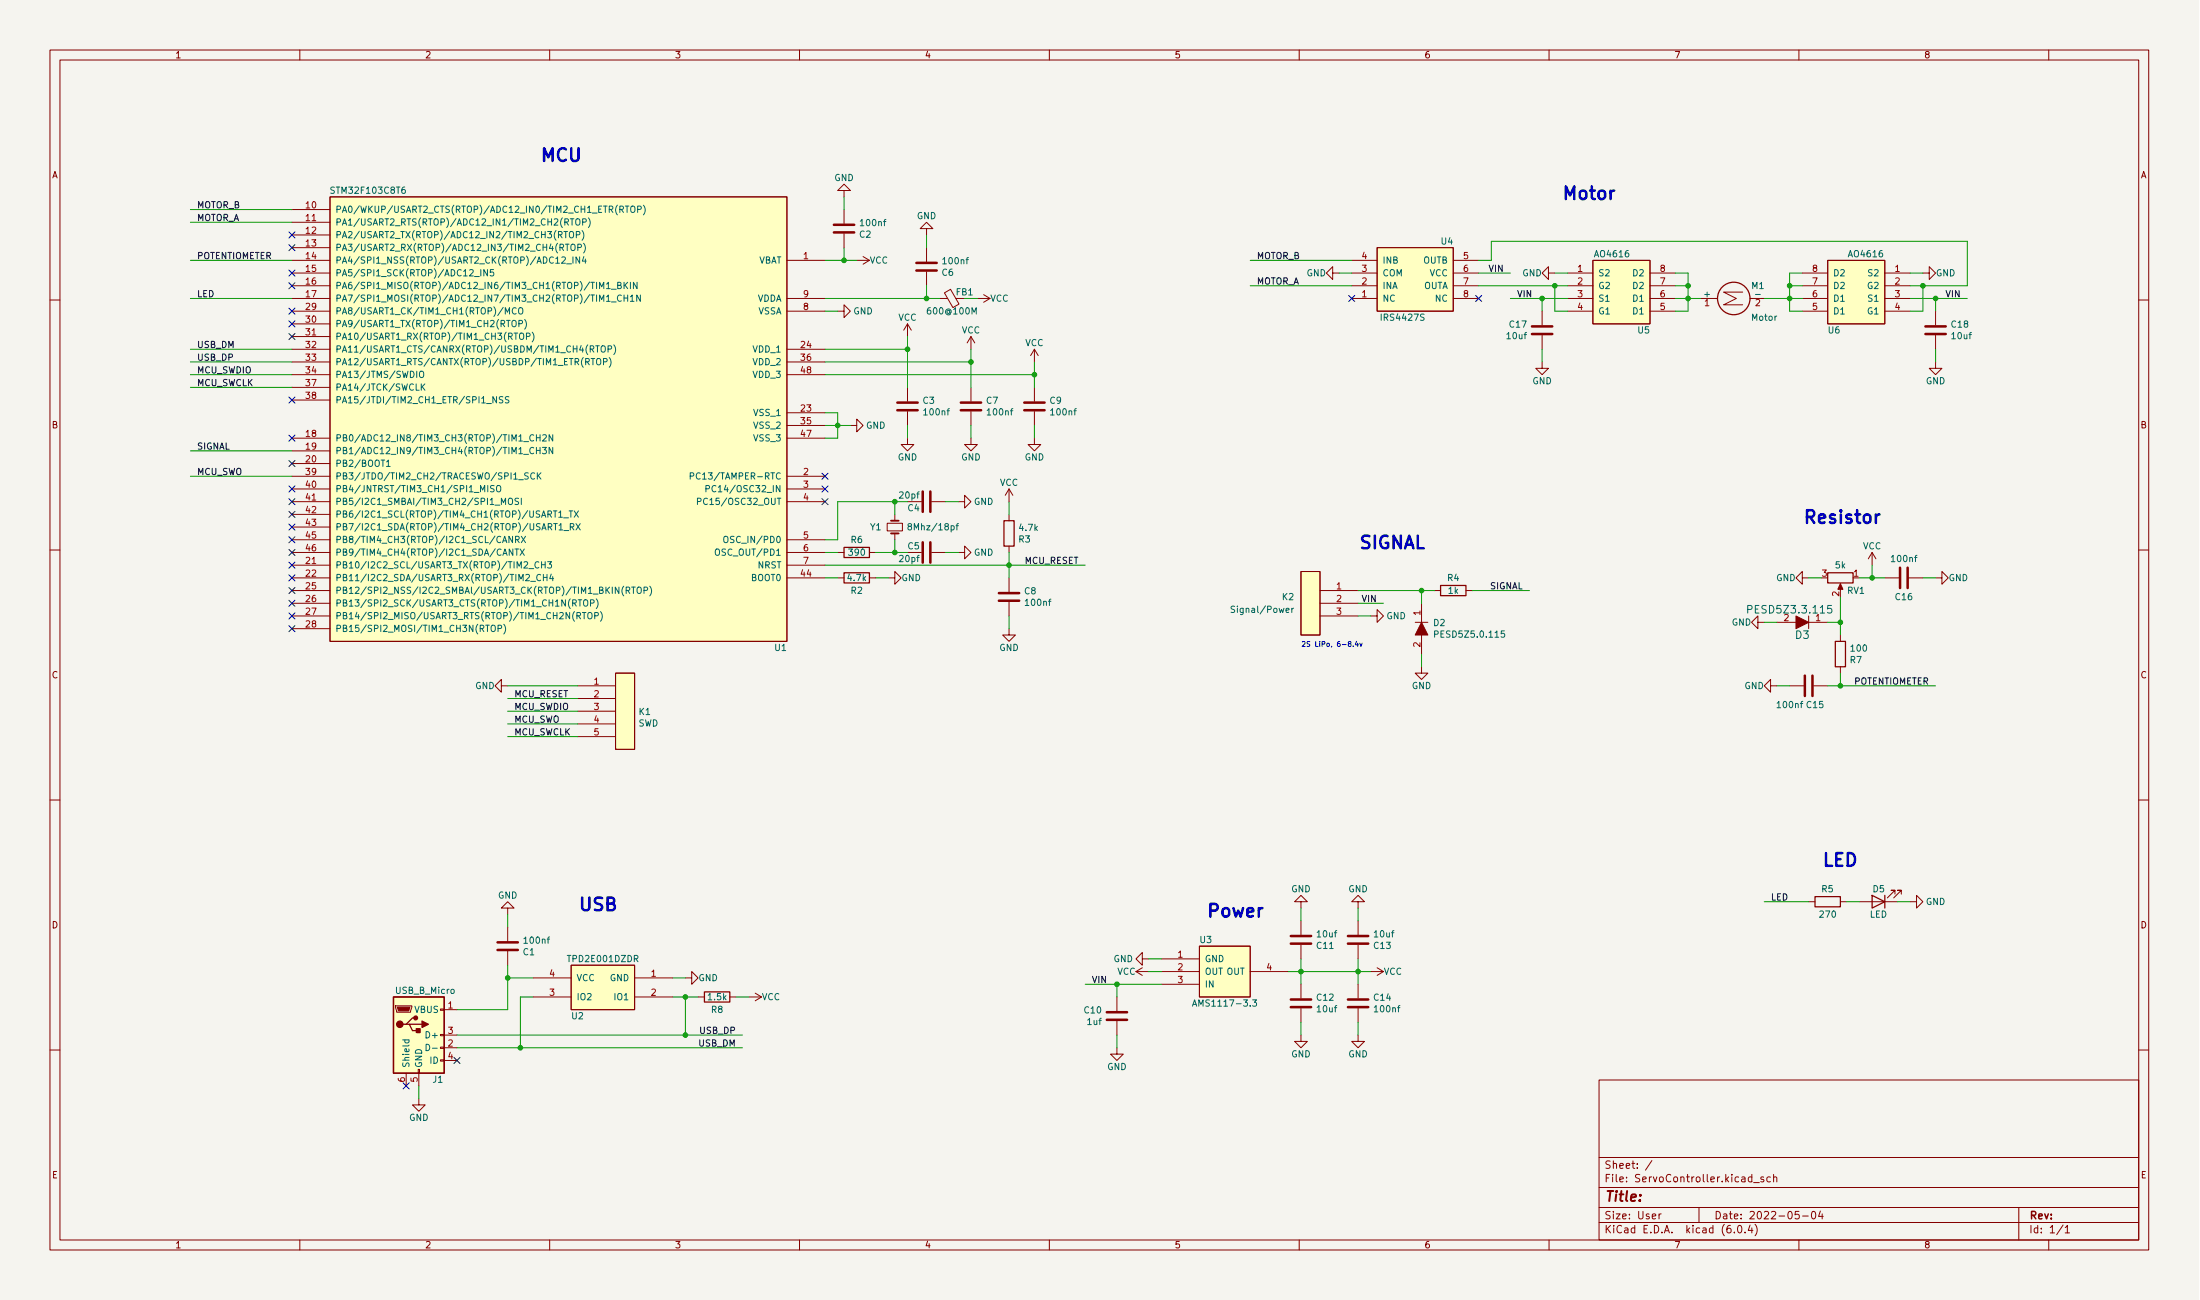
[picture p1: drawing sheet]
<svg xmlns="http://www.w3.org/2000/svg" width="440mm" height="260mm" viewBox="0 0 440 260" stroke-linecap="round" stroke-linejoin="round" font-family="sans-serif">
<path d="M0 0h440v260h-440z" fill="#f5f4ef" stroke="#f5f4ef" stroke-width=".2"/>
<g fill="none" stroke="#840000" stroke-width=".2">
<path d="M10 10h420v240h-420zM12 12h416v236h-416zM60 10v2M110 10v2M160 10v2M210 10v2M260 10v2M310 10v2M360 10v2M410 10v2M66 39.4h91.5v88.9h-91.5zM168.9 38.1h-1.3l1.3-1.3 1.3 1.3h-1.3v1.3"/>
<path d="M58.4 59.7h7.6M58.4 54.6h7.6M58.4 57.2h7.6M58.4 52.1h7.6M58.4 41.9h7.6M58.4 44.5h7.6M58.4 47h7.6M58.4 49.5h7.6M157.5 59.7h7.6M157.5 52.1h7.6M168.9 41.9v2.8M168.9 46.7v2.8"/>
<path d="M171.4 52.1h2.6M172.7 51.3l1.3 .8M174 52.1l-1.3 .7M185.4 45.7h-1.3l1.3-1.2 1.3 1.2h-1.3v1.3M185.4 49.5v2.8M185.4 54.4v2.8M188 59.7h1.6M189 58.6l1.2-.7 1.7 2.9-1.2 .7zM191.3 59.7h1.7M195.6 59.7h2.5M196.8 58.9l1.3 .8M198.1 59.7l-1.3 .8"/>
<path d="M266.7 54.6v-1.3l-1.3 1.3 1.3 1.3v-1.3h1.3M270.5 59.7h5.1M270.5 54.6h5.1M270.5 57.2h5.1M270.5 52.1h5.1M275.6 49.5h15.2v12.7h-15.2zM290.8 59.7h5.1M290.8 54.6h5.1M290.8 57.2h5.1M290.8 52.1h5.1M309.9 54.6v1.3l-1.3-1.3 1.3-1.3v1.3h1.2M313.7 59.7h5.1"/>
<path d="M313.7 54.6h5.1M313.7 57.2h5.1M318.8 52.1h11.4v12.7h-11.4zM330.2 59.7h5.1M330.2 54.6h5.1M330.2 57.2h5.1M340.4 59.7h3.3M348.7 58.4h-3.8l2.6 1.3-2.6 1.3h3.8M350.2 59.7h2.9M360.7 59.7h5.1M360.7 54.6h5.1M360.7 57.2h5.1"/>
<path d="M365.8 52.1h11.4v12.7h-11.4zM377.2 59.7h5.1M377.2 54.6h5.1M377.2 57.2h5.1M384.8 54.6h1.3v-1.3l1.2 1.3-1.2 1.3v-1.3M10 60h2M58.4 62.2h7.6M58.4 69.9h7.6M58.4 64.8h7.6M58.4 67.3h7.6M58.4 72.4h7.6M58.4 74.9h7.6"/>
<path d="M58.4 77.5h7.6M157.5 62.2h7.6M157.5 69.9h7.6M157.5 72.4h7.6M157.5 74.9h7.6M167.6 62.2h1.3v-1.2l1.3 1.2-1.3 1.3v-1.3M181.6 64.8v2.5M181.6 77.5v2.8M181.6 64.8l.8 1.2M181.6 64.8l-.8 1.2M194.3 67.3v2.6M194.3 77.5v2.8"/>
<path d="M194.3 67.3l.8 1.3M194.3 67.3l-.8 1.3M207 69.9v2.5M207 77.5v2.8M207 69.9l.8 1.2M207 69.9l-.8 1.2M308.6 72.4v1.3h-1.3l1.3 1.2 1.3-1.2h-1.3M308.6 62.2v2.8M308.6 67.1v2.8M313.7 62.2h5.1M330.2 62.2h5.1M360.7 62.2h5.1"/>
<path d="M377.2 62.2h5.1M387.3 72.4v1.3h1.3l-1.3 1.2-1.2-1.2h1.2M387.3 62.2v2.8M387.3 67.1v2.8M428 60h2M58.4 87.6h7.6M58.4 90.2h7.6M58.4 95.3h7.6M58.4 92.7h7.6M58.4 97.8h7.6M58.4 80h7.6M157.5 87.6h7.6"/>
<path d="M157.5 95.3h7.6M157.5 82.6h7.6M157.5 97.8h7.6M157.5 85.1h7.6M170.2 85.1h1.2v-1.3l1.3 1.3-1.3 1.3v-1.3M181.6 87.6v1.3h1.3l-1.3 1.3-1.3-1.3h1.3M181.6 82.3v2.8M194.3 87.6v1.3h1.3l-1.3 1.3-1.3-1.3h1.3M194.3 82.3v2.8M201.9 97.8l.8 1.3M201.9 97.8v2.5M201.9 97.8l-.7 1.3"/>
<path d="M207 87.6v1.3h1.3l-1.3 1.3-1.3-1.3h1.3M207 82.3v2.8M10 110h2M58.4 118.1h7.6M58.4 115.6h7.6M58.4 110.5h7.6M58.4 100.3h7.6M58.4 113h7.6M58.4 102.9h7.6M58.4 105.4h7.6M58.4 108h7.6M157.5 115.6h7.6"/>
<path d="M157.5 110.5h7.6M157.5 100.3h7.6M157.5 113h7.6M157.5 108h7.6M167.6 115.6h1.3M167.6 110.5h1.3M174 115.6h1.3M174 110.5h1.3M177.5 104.7h3.1v1.5h-3.1zM177.8 115.6h1.3v-1.3l1.2 1.3-1.2 1.2v-1.2M179.1 102.9v1.2M179.1 106.7v1.3"/>
<path d="M186.4 110.5h2.8M186.4 100.3h2.8M191.8 100.3h1.2v-1.2l1.3 1.2-1.3 1.3v-1.3M191.8 110.5h1.2v1.3l1.3-1.3-1.3-1.3v1.3M201.9 102.9v1.2M201.9 109.2v1.3M201.9 115.6v2.8M260.3 114.3h3.9v12.7h-3.9zM264.2 118.1h7.6M287 118.1h1.3M293.4 118.1h1.2M360.7 115.6v1.2l-1.3-1.2 1.3-1.3v1.3h1.2"/>
<path d="M368.3 117.1v1M374.6 110.5l-.7 1.3M374.6 110.5v2.5M374.6 110.5l.8 1.3M377.2 115.6h2.8M382 115.6h2.8M387.3 115.6h1.3v-1.3l1.3 1.3-1.3 1.2v-1.2M428 110h2M58.4 120.7h7.6M58.4 123.2h7.6M58.4 125.7h7.6M100.3 137.2v1.2l-1.2-1.2 1.2-1.3v1.3h1.3"/>
<path d="M115.6 137.2h7.6M115.6 139.7h7.6M123.2 134.6h3.8v15.3h-3.8zM201.9 125.7v1.3h1.3l-1.3 1.3-1.2-1.3h1.2M201.9 120.4v2.8M264.2 120.7h7.6M264.2 123.2h7.6M274.3 123.2h1.3v-1.3l1.3 1.3-1.3 1.3v-1.3M283.2 124.5h2.5M284.5 133.4v1.2h-1.3l1.3 1.3 1.2-1.3h-1.2M284.5 120.7v3.8M284.5 127v3.8"/>
<path d="M351.8 124.5v1.2l-1.3-1.2 1.3-1.3v1.3h1.3M354.3 137.2v1.2l-1.2-1.2 1.2-1.3v1.3h1.3M355.6 124.5h3.8M358.1 137.2h2.8M361.9 123.2v2.5M361.9 124.5h3.9M363 137.2h2.8M368.3 127v1.3M368.3 133.4v1.2M115.6 142.2h7.6M115.6 144.8h7.6M115.6 147.3h7.6"/>
<path d="M10 160h2M379.2 178.8v-.7h-.7h.7l-1.5 1.5M380.5 178.8v-.7h-.8h.8l-1.5 1.5M428 160h2M101.6 181.6h-1.3l1.3-1.3 1.3 1.3h-1.3v1.3M101.6 185.4v2.8M101.6 190.2v2.8M106.7 199.4h7.6M106.7 195.6h7.6M114.3 193h12.7v8.9h-12.7zM127 199.4h7.6M127 195.6h7.6"/>
<path d="M137.2 195.6h1.2v-1.3l1.3 1.3-1.3 1.3v-1.3M139.7 199.4h1.3M146 199.4h1.3M149.9 199.4h2.5M151.1 198.6l1.3 .8M152.4 199.4l-1.3 .8M223.5 199.4v2.8M227.3 194.3h2.6M227.3 194.3l1.3 .8M228.6 191.8v-1.3l-1.3 1.3 1.3 1.2v-1.2h1.3M228.6 193.6l-1.3 .7M232.4 191.8h7.6"/>
<path d="M232.4 194.3h7.6M232.4 196.9h7.6M240 189.2h10.2v10.2h-10.2zM250.2 194.3h7.6M260.3 180.3h-1.2l1.2-1.2 1.3 1.2h-1.3v1.3M260.3 184.2v2.7M260.3 189v2.8M260.3 196.9v2.7M271.8 180.3h-1.3l1.3-1.2 1.2 1.2h-1.2v1.3M271.8 184.2v2.7M271.8 189v2.8M271.8 196.9v2.7"/>
<path d="M274.3 194.3h2.6M275.6 193.6l1.3 .7M276.9 194.3l-1.3 .8M361.9 180.3h1.3M368.3 180.3h1.3M372.1 180.3h7.6M382.3 180.3h1.2v-1.2l1.3 1.2-1.3 1.3v-1.3M10 210h2M79.1 201.2h3.3v.2l-.2 1h-2.8zM81.3 214.6v2.6M83.7 213.9h.2v.7h-.2zM83.8 219.7v1.3h1.3l-1.3 1.3-1.3-1.3h1.3"/>
<path d="M83.8 214.6v2.6M88.1 212h.8v.2h-.8zM88.1 209.4h.8v.3h-.8zM88.1 206.9h.8v.2h-.8zM88.1 201.8h.8v.3h-.8zM88.9 201.9h2.5M88.9 209.6h2.5M88.9 207h2.5M88.9 212.1h2.5M223.5 209.6v1.2h1.3l-1.3 1.3-1.3-1.3h1.3M223.5 204.2v2.8M260.3 207v1.3h1.3l-1.3 1.3-1.2-1.3h1.2"/>
<path d="M260.3 201.7v2.8M271.8 207v1.3h-1.3l1.3 1.3 1.2-1.3h-1.2M271.8 201.7v2.8M320 216h108v32h-108zM428 210h2M320 237.5h108M320 231.5h108M330.6 232.1l-1.3 1.9M350.6 235.4h-.4l-.3 .3 .1 .6h.6M350.6 234.9v1.5M350.9 236.5h1.2M352.9 235.4h-.3l-.2 .2v.2l.5 .1v.4h-.5"/>
<path d="M354.3 235.4h-.4l-.3 .3 .1 .6h.6M354.9 235.5l.3-.1h.3l.1 1M354.9 234.9v1.5M60 248v2M110 248v2M160 248v2M210 248v2M260 248v2M310 248v2M320 244.5h108M320 241.5h108M332 242.8v1"/>
<path d="M332.4 242.8l-.4 .3M340 241.5v3M347.1 246.4v.2M347.9 245.1h.2a.8 .8 0 0 1 .5 .7 .8 .8 0 0 1-.5 .8 1 1 0 0 1-.2-1.5zM349.2 246.4v.2M350.2 245l-.3 1.1h.9M350.6 245.6v1M351.2 244.9a1.72 1.72 0 0 1 0 2.2M360 248v2M360 242.3h-.7l-.1 .7 .2-.2 .5 .1 .2 .2-.1 .5-.2 .2-.6-.2M360.7 243.2h1.2M362.7 242.3h.2a.8 .8 0 0 1 .5 .7 .8 .8 0 0 1-.5 .8 1 1 0 0 1-.2-1.5z"/>
<path d="M364.3 242.2l-.4 1.1h1M364.7 242.8v1M404 241.5v6.5M410 248v2M412.9 245l-1.3 1.9M413.3 245.5l.4-.4v1.5M413.3 246.6h.9"/>
</g>
<g fill="#ffffc2" stroke="#ffffc2" stroke-width=".2">
<path d="M260.3 114.3h3.9v12.7h-3.9z"/>
<path d="M240 189.2h10.2v10.2h-10.2z"/>
<path d="M365.8 52.1h11.4v12.7h-11.4z"/>
<path d="M318.8 52.1h11.4v12.7h-11.4z"/>
<path d="M114.3 193h12.7v8.9h-12.7z"/>
<path d="M275.6 49.5h15.2v12.7h-15.2z"/>
<path d="M123.2 134.6h3.8v15.3h-3.8z"/>
<path d="M66 39.4h91.5v88.9h-91.5z"/>
<path d="M78.7 199.4h10.2v15.2h-10.2z"/>
</g>
<g fill="none" stroke="#006464" stroke-width=".2">
<path d="M95 55.3h.9M96.2 53.9v1.3M97.6 53.9v1.3l-.8-1.3v1.3M98.8 53.9h-.6l-.1 .6 .2-.1 .4 .1 .1 .1v.5l-.2 .1-.5-.1M112.4 51.5l.5-.1 .3 .3-.8 .9h.8M112.9 46.3h.7M113.2 48.8h.7M113.2 46.3v1.3M113.4 52.8h1M113.5 48.8v1.3M114 46.5l.2-.2a.43 .43 0 0 1 .6 .4v.4a.42 .42 0 0 1-.4 .5 .42 .42 0 0 1-.5-.5zM114.1 43.8h.7"/>
<path d="M114.4 48.9l.1-.1a.43 .43 0 0 1 .6 .5v.4a.42 .42 0 0 1-.4 .4 .42 .42 0 0 1-.5-.4zM114.5 43.8v1.2M114.7 51.4v1.2M115.3 43.9l.2-.1a.43 .43 0 0 1 .6 .4v.4a.42 .42 0 0 1-.5 .4 .42 .42 0 0 1-.4-.4zM115.3 47l.6-.1 .1-.5-.7-.1v1.3M115.6 49.5l.6-.1 .1-.4-.7-.2v1.3M116 51.4v1.2l-.7-1.2v1.2M116.5 46.1a1.46 1.46 0 0 1 0 2M116.6 44.4h.6l.1-.5-.7-.1v1.2M116.8 48.7a1.46 1.46 0 0 1 0 1.9M116.8 51.3l-.3 .9h.8M117.1 51.8v.8"/>
<path d="M117.8 43.6a1.46 1.46 0 0 1 0 1.9M121.4 56.8l.3-.3v1.2M121.4 57.7h.7M122.3 57.8h1M123.6 57.1l.6-.1v-.4l-.6-.1v1.2h.5l.2-.4-.3-.2M124 41.9l.6-.1 .1-.5-.7-.1v1.3M124.3 59.1a.56 .56 0 0 0-.8 .5 .56 .56 0 0 0 .8 .5M124.3 41.9l.5 .6M124.9 56.5v1.2M124.9 59v1.3M124.9 59.6h.7M125.1 57l.5 .7"/>
<path d="M125.1 41.2h.8M125.5 41.2v1.3M125.6 56.5l-.7 .7M125.6 59v1.3M126.2 59.4l.3-.4v1.3M126.2 56.5v1.2M126.3 41.4l.2-.2a.43 .43 0 0 1 .6 .4v.5a.42 .42 0 0 1-.5 .4 .42 .42 0 0 1-.4-.4zM127.5 56.5v1.2l-.7-1.2v1.2M127.6 41.9l.6-.1 .1-.5-.7-.1v1.3M128.2 59v1.3l-.8-1.3v1.3M128.8 41a1.46 1.46 0 0 1 0 2M83.3 76.8v1.2h.6"/>
<path d="M84 74.4l.2-.2a.43 .43 0 0 1 .6 .5v.4a.42 .42 0 0 1-.4 .4 .42 .42 0 0 1-.5-.4zM84.3 76.8v1.2M84.5 77.3l.5 .7M85 76.8l-.7 .7M99.4 79.3v1.3l-.8-1.3v1.3M100.6 79.4l-.4-.1-.2 .1v.4l.5 .2 .1 .3-.2 .3-.5-.1M101.1 62.8v-1.3l.4 .9 .5-.9v1.3M101.8 79.4l-.4-.1-.2 .1v.4l.5 .2 .1 .3-.2 .3-.5-.1M102.5 64.3l.3-.2a.43 .43 0 0 1 .5 .4v.4a.42 .42 0 0 1-.4 .5 .42 .42 0 0 1-.4-.5zM103.3 61.7a.56 .56 0 0 0-.8 .5 .56 .56 0 0 0 .8 .5M103.8 61.7l.3-.2a.43 .43 0 0 1 .5 .5v.4a.42 .42 0 0 1-.4 .4 .42 .42 0 0 1-.4-.4zM103.8 64.7h.6l.1-.5-.7-.1v1.2"/>
<path d="M104.1 66.7l.2-.1a.43 .43 0 0 1 .5 .4v.5a.42 .42 0 0 1-.4 .4 .42 .42 0 0 1-.4-.4zM105 63.9a1.46 1.46 0 0 1 0 1.9M105.4 67.3l.6-.1v-.5l-.6-.1v1.3M106.5 66.4a1.46 1.46 0 0 1 0 2M118.1 69.8h.6l.1-.5-.7-.1v1.2M118.3 71.7h.7M118.4 69.8l.4 .6M118.7 71.7v1.3M119.2 69.2h.7M119.6 71.8l.1-.1a.43 .43 0 0 1 .5 .4v.4a.42 .42 0 0 1-.4 .5 .42 .42 0 0 1-.4-.5zM119.6 69.2v1.2M120.4 69.3l.2-.1a.43 .43 0 0 1 .5 .4v.4a.42 .42 0 0 1-.4 .4 .42 .42 0 0 1-.4-.4z"/>
<path d="M120.8 72.4l.6-.1v-.5l-.6-.1v1.3M121.7 69.8h.6v-.5l-.6-.1v1.2M121.9 71.5a1.46 1.46 0 0 1 0 2M122.3 60.4h1M122.8 69a1.46 1.46 0 0 1 0 1.9M126.2 60.3h.7M77.4 92.4l.3-.4v1.3M77.4 93.3h.7M97.6 97.1v1.3M98.9 97.2l-.5-.1-.2 .1v.4l.6 .2 .1 .3-.3 .3-.4-.1M99.5 97.2l.2-.1a.43 .43 0 0 1 .5 .4v.4a.42 .42 0 0 1-.4 .5 .42 .42 0 0 1-.4-.5zM101.8 99.8l.2-.2a.43 .43 0 0 1 .6 .5v.4a.42 .42 0 0 1-.5 .4 .42 .42 0 0 1-.4-.4z"/>
<path d="M103.8 99.7l-.5-.1-.2 .3 .1 .3 .5 .2v.4l-.2 .1-.4-.1M104.3 99.6v1.3M105.7 94.6h-.5l-.1 .1v.3l.5 .3 .1 .3-.2 .2h-.5M106.8 87.1a.56 .56 0 0 0-.8 .5 .56 .56 0 0 0 .8 .5M106.8 89.6a.56 .56 0 0 0-.8 .5 .56 .56 0 0 0 .8 .5M107 94.7a.56 .56 0 0 0-.8 .5 .56 .56 0 0 0 .8 .5M107.3 86.9v1.3M107.3 89.5v1.2M107.3 87.5h.8M107.3 90.1h.8M107.5 94.6v1.2M107.7 95.1l.6 .7"/>
<path d="M108.1 86.9v1.3M108.1 89.5v1.2M108.3 94.6l-.8 .7M108.6 89.5h.7l-.4 .5 .4 .1v.5l-.2 .1-.5-.1M108.6 87.1l.5-.2 .2 .4-.7 .9h.7M110.6 86.9v1.3l-.7-1.3v1.3M110.6 89.5v1.2l-.7-1.2v1.2M138.1 95.2h.6l.1-.5-.7-.1v1.2M140.1 94.7a.56 .56 0 0 0-.8 .5 .56 .56 0 0 0 .8 .5M141.3 97.8l.6-.1v-.5l-.6-.1v1.3M143.3 97.2a.56 .56 0 0 0-.8 .5 .56 .56 0 0 0 .8 .5M100.3 100.9v-1.3l.5 .9 .4-.9v1.3"/>
<path d="M100.6 111.1l.5-1.3 .4 1.3M102.6 107.3v1.2l-.8-1.2v1.2M102.6 109.8v1.3l-.7-1.3v1.3M103.1 109.8h.7M103.2 107.9h.6v-.5l-.6-.1v1.2M103.4 109.8v1.3M103.5 107.9l.4 .6M104.1 109.8l.8 1.3M104.3 107.3l.9 1.2M104.9 109.8l-.8 1.3M105.2 107.3l-.9 1.2M105.8 113.7h1"/>
<path d="M106.2 116.3h1M107.8 112.5a.56 .56 0 0 0-.8 .5 .56 .56 0 0 0 .8 .5M108.2 115a.56 .56 0 0 0-.8 .5 .56 .56 0 0 0 .8 .5M108.4 112.3v1.3M108.4 112.9h.7M108.7 114.9v1.2M108.7 115.5h.8M109.1 112.3v1.3M109.5 114.9v1.2M109.6 112.3h.8l-.5 .5 .4 .1v.6l-.2 .1-.5-.1M110.3 114.8l-.3 .9h.8M110.6 115.3v.8"/>
<path d="M111.8 102.5l.4-.3v1.2M111.8 103.4h.7M111.9 105.1l.3-.4v1.3M111.9 106h.7M112.8 103.6h1M112.9 106.1h.9M113.9 102.2h.7M114.1 105.4l.6-.1 .1-.5-.7-.1v1.3M114.2 102.2v1.2M114.4 105.4l.4 .6M114.9 102.2l.9 1.2M115.3 104.7l.8 1.3"/>
<path d="M115.7 120h.7M115.8 102.2l-.9 1.2M116.1 120v1.2M116.1 104.7l-.8 1.3M119.3 119.8a1.46 1.46 0 0 1 0 1.9M124.8 117.2a1.46 1.46 0 0 0 0 2M125.3 118.1l.6-.1 .1-.5-.7-.1v1.3M125.6 118.1l.4 .6M126.4 117.4h.7M126.8 117.4v1.3M127.5 117.6l.3-.2a.43 .43 0 0 1 .5 .4v.5a.42 .42 0 0 1-.4 .4 .42 .42 0 0 1-.4-.4zM128.9 118.1l.6-.1v-.5l-.6-.1v1.3"/>
<path d="M130 117.2a1.46 1.46 0 0 1 0 2M139.6 100.3l.6-.1v-.4l-.6-.2v1.3M143.2 110l.2-.2a.43 .43 0 0 1 .6 .4v.4a.42 .42 0 0 1-.4 .5 .42 .42 0 0 1-.5-.5zM144.9 107.4l.2-.1a.43 .43 0 0 1 .6 .4v.4a.42 .42 0 0 1-.4 .4 .42 .42 0 0 1-.5-.4zM181.9 105.3l-.2-.3 .1-.2 .1-.1 .4 .1 .1 .3-.6 .2-.1 .2v.2l.2 .3 .4-.1 .1-.2v-.3l-.2-.1M191.3 105.1h.5M191.8 104.7l-.3 .2v1.1M98.3 125.2l.3-.2a.43 .43 0 0 1 .5 .5v.4a.42 .42 0 0 1-.4 .4 .42 .42 0 0 1-.4-.4zM99.7 125.7l.6-.1v-.4l-.6-.2v1.3M100.8 124.9a1.46 1.46 0 0 1 0 1.9M114.6 120.6h.6l.1-.5-.7-.1v1.2M114.9 120.6l.4 .6"/>
<path d="M116.5 122.5h.8M116.8 120.1l.3-.1a.43 .43 0 0 1 .5 .4v.4a.42 .42 0 0 1-.4 .4 .42 .42 0 0 1-.4-.4zM116.9 122.5v1.3M117.7 122.7l.2-.2a.43 .43 0 0 1 .6 .4v.4a.42 .42 0 0 1-.4 .5 .42 .42 0 0 1-.5-.5zM118.2 120.6h.6v-.5l-.6-.1v1.2M119 123.2l.6-.1 .1-.5-.7-.1v1.3M120.2 122.3a1.46 1.46 0 0 1 0 2M247.1 121.3l-.5-.1-.2 .1v.4l.6 .3 .1 .3-.3 .2-.4-.1M258.5 121.7v.8M258.9 121.7l-.4 .2M287.1 126.8h.6l.1-.5-.7-.1v1.3M301.1 126.2h-.6l-.1 .6 .2-.1h.4l.1 .2v.4l-.2 .2-.5-.2"/>
<path d="M349.8 121.9l.7-.1 .1-.2v-.4l-.3-.1h-.5v1.5M366.5 121.1h-.7l-.1 .7 .2-.1h.5l.2 .3-.1 .5-.2 .1-.6-.1M250.7 200h.8l-.5 .5 .4 .1v.5l-.2 .1-.5-.1M80.6 208h1.3M81.1 208l-.1 .3 .2 .3 .6-.1v-.5M85.3 208.9a.64 .64 0 0 1 .7 .6 .64 .64 0 0 1-.7 .6zM86.5 209.6h1M238.6 201.2l.5-1.2 .4 1.2M238.8 200.9h.6"/>
</g>
<g fill="none" stroke="#840000" stroke-width=".25">
<path d="M168.9 109.5h5.1v2h-5.1zM168.9 114.6h5.1v2h-5.1zM200.9 104.1h2v5.1h-2zM288.3 117.1h5.1v2h-5.1zM365.8 114.6h5v2h-5zM367.3 128.3h2v5.1h-2zM363.2 179.3h5.1v2.1h-5.1zM374.6 179.1l2.6 1.2-2.6 1.3zM377.2 179.1v2.5M78.7 199.4h10.2v15.2h-10.2zM141 198.4h5v2h-5zM81.3 204.9h.6l.6 1.2h1.3"/>
<path d="M81.9 204.9h2.6M83.2 203.6h-.7l-1.2 1.3h-.7"/>
<circle cx="347" cy="59.7" r="3.3"/>
</g>
<g fill="none" stroke="#840000" stroke-width=".51">
<path d="M166.9 45h4M166.9 46.5h4M183.4 52.6h4.1M183.4 54.1h4.1M306.6 66.8h4M306.6 65.3h4M385.3 66.8h4.1M385.3 65.3h4.1M179.6 82h4M179.6 80.5h4M184.7 98.3v4.1M186.2 98.3v4.1"/>
<path d="M192.3 82h4M192.3 80.5h4M205 82h4M205 80.5h4M184.7 108.5v4M186.2 108.5v4M199.9 118.6h4.1M380.2 113.5v4.1M381.8 113.5v4.1M199.9 120.1h4.1M361.2 135.1v4.1M362.7 135.1v4.1"/>
<path d="M99.6 188.5h4M99.6 190h4M258.3 187.2h4.1M258.3 188.7h4.1M258.3 199.9h4.1M269.7 187.2h4.1M269.7 188.7h4.1M269.7 199.9h4.1M221.5 204h4.1M221.5 202.4h4.1M258.3 201.4h4.1M269.7 201.4h4.1"/>
</g>
<g fill="#840000" stroke="#840000" stroke-width=".2">
<path d="M359.4 123.2l2.5 1.3-2.5 1.2z"/>
<path d="M368.3 116.7l.5 1.2h-1z"/>
<path d="M284.5 124.5l1.2 2.5h-2.5z"/>
<path d="M79.5 201.4h2.5l-.2 .8h-2z"/>
</g>
<path d="M178.3 106.7h1.5M178.3 104.1h1.5" fill="none" stroke="#840000" stroke-width=".38"/>
<g fill="#840000" stroke="#840000" stroke-width=".25">
<path d="M84.5 204.2l1.2 .7-1.2 .6z"/>
<path d="M83.3 205.7h.8v.8h-.8z"/>
<circle cx="80" cy="204.9" r=".63"/>
<circle cx="83.2" cy="203.6" r=".38"/>
</g>
<path d="M376.1 102.9a.65 .65 0 0 0-.7 .5" fill="none" stroke="#0000c2" stroke-width=".51"/>
<path d="M270 128.7l-.1-.3 .4-.1v.3l-.5 .3 .2 .4 .4-.2-.2-.4M270.8 129.2v.1M271.5 128.3l-.3 .7h.6M271.7 128.6v.7M272.1 128.6l.3 .7 .2-.7" fill="none" stroke="#0000c2" stroke-width=".2"/>
<g fill="none" stroke="#009600" stroke-width=".2">
<path d="M168.9 39.4v2.5M38.1 59.7h20.3M38.1 52.1h20.3M38.1 41.9h20.3M38.1 44.5h20.3M165.1 59.7h22.9M165.1 52.1h6.3M168.9 49.5v2.6M185.4 47v2.5M185.4 57.2v2.5M193 59.7h2.6M250.2 57.2h20.3"/>
<path d="M250.2 52.1h20.3M268 54.6h2.5M295.9 52.1h2.5v-3.8h95.3v8.9h-11.4M295.9 54.6h6.4M295.9 57.2h17.8M302.3 59.7h11.4M308.6 59.7v2.5M311.1 54.6h2.6M311.1 57.2v5h2.6M335.3 54.6h2.5v7.6h-2.5M335.3 59.7h5.1M335.3 57.2h2.5"/>
<path d="M353.1 59.7h7.6M358.1 57.2h2.6M360.7 54.6h-2.6v7.6h2.6M382.3 59.7h11.4M382.3 54.6h2.5M384.8 57.2v5h-2.5M387.3 59.7v2.5M38.1 77.5h20.3M38.1 74.9h20.3M38.1 72.4h20.3M38.1 69.9h20.3M165.1 74.9h41.9"/>
<path d="M165.1 72.4h29.2M165.1 69.9h16.5M165.1 62.2h2.5M181.6 67.3v10.2M194.3 69.9v7.6M207 72.4v5.1M308.6 69.9v2.5M387.3 69.9v2.5M38.1 90.2h20.3M38.1 95.3h20.3M165.1 82.6h2.5v5h-2.5M165.1 85.1h5.1"/>
<path d="M181.6 85.1v2.5M194.3 85.1v2.5M207 85.1v2.5M165.1 110.5h2.5M165.1 115.6h2.5M165.1 113h52.1M175.3 110.5h6.3M175.3 115.6h2.5M179.1 100.3v2.6M179.1 108v2.5M181.6 100.3h-14v7.7h-2.5M189.2 110.5h2.6"/>
<path d="M189.2 100.3h2.6M201.9 100.3v2.6M201.9 110.5v5.1M271.8 118.1h15.2M284.5 118.1v2.6M294.6 118.1h11.5M361.9 115.6h2.6M368.3 119.4v7.6M372.1 115.6h5.1M374.6 113v2.6M384.8 115.6h2.5M101.6 137.2h14"/>
<path d="M101.6 139.7h14M201.9 123.2v2.5M271.8 123.2h2.5M271.8 120.7h5.1M284.5 130.8v2.6M353.1 124.5h2.5M355.6 137.2h2.5M365.8 137.2h21.5M365.8 124.5h2.5M368.3 134.6v2.6M101.6 144.8h14M101.6 142.2h14"/>
<path d="M101.6 147.3h14M101.6 182.9v2.5M101.6 193v8.9h-10.2M101.6 195.6h5.1M106.7 199.4h-2.6v10.2M134.6 199.4h5.1M134.6 195.6h2.6M137.2 199.4v7.6M147.3 199.4h2.6M217.2 196.9h15.2M223.5 196.9v2.5M229.9 194.3h2.5"/>
<path d="M229.9 191.8h2.5M257.8 194.3h16.5M260.3 181.6v2.6M260.3 191.8v5.1M271.8 181.6v2.6M271.8 191.8v5.1M353.1 180.3h8.8M369.6 180.3h2.5M379.7 180.3h2.6M83.8 217.2v2.5M91.4 209.6h57.2M91.4 207h57.2"/>
<path d="M223.5 207v2.6M260.3 204.5v2.5M271.8 204.5v2.5"/>
</g>
<g fill="none" stroke="#000084" stroke-width=".2">
<path d="M57.8 54l1.2 1.2M57.8 56.5l1.2 1.3M57.8 46.4l1.2 1.2M57.8 48.9l1.2 1.2M59 54l-1.2 1.2M59 56.5l-1.2 1.3M59 46.4l-1.2 1.2M59 48.9l-1.2 1.2M269.9 59.1l1.2 1.2M271.1 59.1l-1.2 1.2M295.3 59.1l1.2 1.2M296.5 59.1l-1.2 1.2"/>
<path d="M57.8 64.2l1.2 1.2M57.8 79.4l1.2 1.2M57.8 66.7l1.2 1.2M57.8 61.6l1.2 1.2M59 64.2l-1.2 1.2M59 79.4l-1.2 1.2M59 66.7l-1.2 1.2M59 61.6l-1.2 1.2M57.8 97.2l1.2 1.2M57.8 87l1.2 1.2M57.8 92.1l1.2 1.2M57.8 99.7l1.2 1.2"/>
<path d="M59 97.2l-1.2 1.2M59 87l-1.2 1.2M59 92.1l-1.2 1.2M59 99.7l-1.2 1.2M164.5 94.6l1.2 1.3M164.5 99.7l1.2 1.2M164.5 97.2l1.2 1.2M165.7 94.6l-1.2 1.3M165.7 99.7l-1.2 1.2M165.7 97.2l-1.2 1.2M57.8 112.4l1.2 1.2M57.8 117.5l1.2 1.2"/>
<path d="M57.8 107.3l1.2 1.3M57.8 115l1.2 1.2M57.8 109.9l1.2 1.2M57.8 102.3l1.2 1.2M57.8 104.8l1.2 1.2M59 112.4l-1.2 1.2M59 117.5l-1.2 1.2M59 107.3l-1.2 1.3M59 115l-1.2 1.2M59 109.9l-1.2 1.2M59 102.3l-1.2 1.2M59 104.8l-1.2 1.2"/>
<path d="M57.8 120l1.2 1.3M57.8 125.1l1.2 1.2M57.8 122.6l1.2 1.2M59 120l-1.2 1.3M59 125.1l-1.2 1.2M59 122.6l-1.2 1.2M80.7 216.6l1.2 1.2M81.9 216.6l-1.2 1.2M90.8 211.5l1.2 1.2M92 211.5l-1.2 1.2"/>
</g>
<g fill="#009600" stroke="#009600" stroke-width=".2">
<circle cx="374.6" cy="115.6" r=".46"/>
<circle cx="368.3" cy="137.2" r=".46"/>
<circle cx="368.3" cy="124.5" r=".46"/>
<circle cx="284.5" cy="118.1" r=".46"/>
<circle cx="308.6" cy="59.7" r=".46"/>
<circle cx="311.1" cy="57.2" r=".46"/>
<circle cx="185.4" cy="59.7" r=".46"/>
<circle cx="168.9" cy="52.1" r=".46"/>
<circle cx="207" cy="74.9" r=".46"/>
<circle cx="337.8" cy="57.2" r=".46"/>
<circle cx="387.3" cy="59.7" r=".46"/>
<circle cx="384.8" cy="57.2" r=".46"/>
<circle cx="358.1" cy="59.7" r=".46"/>
<circle cx="337.8" cy="59.7" r=".46"/>
<circle cx="358.1" cy="57.2" r=".46"/>
<circle cx="271.8" cy="194.3" r=".46"/>
<circle cx="223.5" cy="196.9" r=".46"/>
<circle cx="260.3" cy="194.3" r=".46"/>
<circle cx="137.2" cy="199.4" r=".46"/>
<circle cx="194.3" cy="72.4" r=".46"/>
<circle cx="181.6" cy="69.9" r=".46"/>
<circle cx="104.1" cy="209.6" r=".46"/>
<circle cx="101.6" cy="195.6" r=".46"/>
<circle cx="137.2" cy="207" r=".46"/>
<circle cx="167.6" cy="85.1" r=".46"/>
<circle cx="179.1" cy="100.3" r=".46"/>
<circle cx="179.1" cy="110.5" r=".46"/>
<circle cx="201.9" cy="113" r=".46"/>
</g>
<g font-size="3.5" fill="#0000c2">
<text x="107.9" y="32.3">MCU</text>
<text x="312.4" y="39.9">Motor</text>
<text x="360.7" y="104.7">Resistor</text>
<text x="271.8" y="109.8">SIGNAL</text>
<text x="364.5" y="173.3">LED</text>
<text x="115.6" y="182.2">USB</text>
<text x="241.3" y="183.4">Power</text>
</g>
<text font-size="2.8" fill="#840000" x="321" y="240.3">Title:</text>
<g font-size="2.1" fill="#006464">
<text x="350.5" y="122.7">PESD5Z3.3.115</text>
<text x="359.3" y="127.8">D3</text>
</g>
<g font-size="2.1" fill="#840000">
<text x="321" y="233.7">Sheet: /</text>
<text x="321" y="236.4">File: ServoController.kicad_sch</text>
<text x="321" y="243.8">Size: User</text>
<text x="343" y="243.8">Date: 2022-05-04</text>
<text x="406" y="243.8">Rev:</text>
<text x="321" y="246.6">KiCad E.D.A. kicad (6.0.4)</text>
<text x="406" y="246.6">Id: 1/1</text>
</g>
<g font-size="1.8" fill="#840000">
<text x="35" y="11.7">1</text>
<text x="85" y="11.7">2</text>
<text x="135" y="11.7">3</text>
<text x="185" y="11.7">4</text>
<text x="235" y="11.7">5</text>
<text x="285" y="11.7">6</text>
<text x="335" y="11.7">7</text>
<text x="385" y="11.7">8</text>
<text x="10.3" y="35.7">A</text>
<text x="428.4" y="35.7">A</text>
<text x="10.3" y="85.7">B</text>
<text x="428.4" y="85.7">B</text>
<text x="10.3" y="135.7">C</text>
<text x="428.4" y="135.7">C</text>
<text x="10.3" y="185.7">D</text>
<text x="428.4" y="185.7">D</text>
<text x="10.4" y="235.7">E</text>
<text x="428.4" y="235.7">E</text>
<text x="35" y="249.6">1</text>
<text x="85" y="249.6">2</text>
<text x="135" y="249.6">3</text>
<text x="185" y="249.6">4</text>
<text x="235" y="249.6">5</text>
<text x="285" y="249.6">6</text>
<text x="335" y="249.6">7</text>
<text x="385" y="249.6">8</text>
</g>
<g font-size="1.8" fill="#0f0f0f">
<text x="39.4" y="41.7">MOTOR_B</text>
<text x="39.4" y="44.2">MOTOR_A</text>
<text x="39.4" y="51.8">POTENTIOMETER</text>
<text x="251.5" y="51.8">MOTOR_B</text>
<text x="39.4" y="59.4">LED</text>
<text x="251.5" y="56.9">MOTOR_A</text>
<text x="298" y="54.4">VIN</text>
<text x="303.5" y="59.4">VIN</text>
<text x="389.5" y="59.4">VIN</text>
<text x="39.4" y="69.6">USB_DM</text>
<text x="39.4" y="77.2">MCU_SWCLK</text>
<text x="39.4" y="74.7">MCU_SWDIO</text>
<text x="39.4" y="72.1">USB_DP</text>
<text x="39.4" y="89.9">SIGNAL</text>
<text x="39.4" y="95">MCU_SWO</text>
<text x="205" y="112.8">MCU_RESET</text>
<text x="298.1" y="117.9">SIGNAL</text>
<text x="272.6" y="120.4">VIN</text>
<text x="370.8" y="136.9">POTENTIOMETER</text>
<text x="102.9" y="142">MCU_SWDIO</text>
<text x="102.9" y="139.4">MCU_RESET</text>
<text x="102.9" y="147.1">MCU_SWCLK</text>
<text x="102.9" y="144.5">MCU_SWO</text>
<text x="354.3" y="180.1">LED</text>
<text x="218.4" y="196.6">VIN</text>
<text x="139.9" y="209.3">USB_DM</text>
<text x="140.1" y="206.8">USB_DP</text>
</g>
<g font-size="1.8" fill="#a90000">
<text x="61.2" y="41.7">10</text>
<text x="61.2" y="44.2">11</text>
<text x="61.2" y="46.7">12</text>
<text x="61.2" y="49.3">13</text>
<text x="61.2" y="51.8">14</text>
<text x="160.8" y="51.8">1</text>
<text x="272.6" y="51.8">4</text>
<text x="292.9" y="51.8">5</text>
<text x="61.2" y="54.4">15</text>
<text x="61.2" y="56.9">16</text>
<text x="61.2" y="59.4">17</text>
<text x="160.8" y="59.4">9</text>
<text x="272.6" y="59.4">1</text>
<text x="272.6" y="56.9">2</text>
<text x="272.6" y="54.4">3</text>
<text x="292.9" y="54.4">6</text>
<text x="292.9" y="56.9">7</text>
<text x="292.9" y="59.4">8</text>
<text x="315.7" y="54.4">1</text>
<text x="315.7" y="56.9">2</text>
<text x="315.7" y="59.4">3</text>
<text x="332.2" y="59.4">6</text>
<text x="332.2" y="56.9">7</text>
<text x="332.2" y="54.4">8</text>
<text x="362.7" y="59.4">6</text>
<text x="362.7" y="56.9">7</text>
<text x="362.7" y="54.4">8</text>
<text x="379.2" y="54.4">1</text>
<text x="379.2" y="56.9">2</text>
<text x="379.2" y="59.4">3</text>
<text x="61.2" y="62">29</text>
<text x="61.2" y="64.5">30</text>
<text x="160.8" y="62">8</text>
<text x="315.7" y="62">4</text>
<text x="332.2" y="62">5</text>
<text x="341.1" y="61.2">1</text>
<text x="351.3" y="61.2">2</text>
<text x="362.7" y="62">5</text>
<text x="379.2" y="62">4</text>
<text x="61.2" y="67.1">31</text>
<text x="61.2" y="69.6">32</text>
<text x="160.3" y="69.6">24</text>
<text x="61.2" y="72.1">33</text>
<text x="61.2" y="74.7">34</text>
<text x="61.2" y="77.2">37</text>
<text x="160.3" y="72.1">36</text>
<text x="160.3" y="74.7">48</text>
<text x="61.2" y="79.8">38</text>
<text x="160.3" y="82.3">23</text>
<text x="61.2" y="87.4">18</text>
<text x="61.2" y="89.9">19</text>
<text x="160.3" y="84.8">35</text>
<text x="160.3" y="87.4">47</text>
<text x="61.2" y="92.5">20</text>
<text x="61.2" y="95">39</text>
<text x="160.8" y="95">2</text>
<text x="61.2" y="97.5">40</text>
<text x="61.2" y="100.1">41</text>
<text x="160.8" y="97.5">3</text>
<text x="160.8" y="100.1">4</text>
<text x="61.2" y="102.6">42</text>
<text x="61.2" y="105.2">43</text>
<text x="61.2" y="107.7">45</text>
<text x="160.8" y="107.7">5</text>
<text x="61.2" y="112.8">21</text>
<text x="61.2" y="110.2">46</text>
<text x="160.8" y="110.2">6</text>
<text x="160.8" y="112.8">7</text>
<text x="61.2" y="115.3">22</text>
<text x="61.2" y="117.9">25</text>
<text x="160.3" y="115.3">44</text>
<text x="267.5" y="117.9">1</text>
<text x="364.6" y="115.3">3</text>
<text x="368" y="119.2" transform="rotate(-90 368 119.2)">2</text>
<text x="371" y="115.3">1</text>
<text x="61.2" y="120.4">26</text>
<text x="61.2" y="122.9">27</text>
<text x="61.2" y="125.5">28</text>
<text x="267.5" y="120.4">2</text>
<text x="267.5" y="122.9">3</text>
<text x="284.2" y="123" transform="rotate(-90 284.2 123)">1</text>
<text x="357" y="124.2">2</text>
<text x="363.4" y="124.2">1</text>
<text x="284.2" y="129.4" transform="rotate(-90 284.2 129.4)">2</text>
<text x="118.9" y="136.9">1</text>
<text x="118.9" y="139.4">2</text>
<text x="118.9" y="142">3</text>
<text x="118.9" y="144.5">4</text>
<text x="118.9" y="147.1">5</text>
<text x="235.7" y="191.5">1</text>
<text x="110" y="195.3">4</text>
<text x="130.3" y="195.3">1</text>
<text x="235.7" y="194.1">2</text>
<text x="235.7" y="196.6">3</text>
<text x="253.5" y="194.1">4</text>
<text x="89.7" y="201.7">1</text>
<text x="110" y="199.1">3</text>
<text x="130.3" y="199.1">2</text>
<text x="89.7" y="209.3">2</text>
<text x="89.7" y="206.8">3</text>
<text x="89.7" y="211.8">4</text>
<text x="81" y="216.4" transform="rotate(-90 81 216.4)">6</text>
<text x="83.6" y="216.4" transform="rotate(-90 83.6 216.4)">5</text>
</g>
<g font-size="1.8" fill="#006464">
<text x="66.6" y="38.7">STM32F103C8T6</text>
<text x="166.9" y="36.2">GND</text>
<text x="67.1" y="42.5">PA0/WKUP/USART2_CTS(RTOP)/ADC12_IN0/TIM2_CH1_ETR(RTOP)</text>
<text x="67.1" y="45.1">PA1/USART2_RTS(RTOP)/ADC12_IN1/TIM2_CH2(RTOP)</text>
<text x="67.1" y="47.6">PA2/USART2_TX(RTOP)/ADC12_IN2/TIM2_CH3(RTOP)</text>
<text x="172" y="47.5">C2</text>
<text x="172.4" y="45.2">100nf</text>
<text x="183.5" y="43.8">GND</text>
<text x="67.1" y="50.2">PA3/USART2_RX(RTOP)/ADC12_IN3/TIM2_CH4(RTOP)</text>
<text x="67.1" y="52.7">PA4/SPI1_NSS(RTOP)/USART2_CK(RTOP)/ADC12_IN4</text>
<text x="151.6" y="52.7">VBAT</text>
<text x="174" y="52.7">VCC</text>
<text x="188.9" y="52.8">100nf</text>
<text x="276.6" y="52.7">INB</text>
<text x="284.8" y="52.7">OUTB</text>
<text x="288.4" y="48.9">U4</text>
<text x="319.3" y="51.4">AO4616</text>
<text x="370.1" y="51.4">AO4616</text>
<text x="67.1" y="55.2">PA5/SPI1_SCK(RTOP)/ADC12_IN5</text>
<text x="67.1" y="57.8">PA6/SPI1_MISO(RTOP)/ADC12_IN6/TIM3_CH1(RTOP)/TIM1_BKIN</text>
<text x="188.5" y="55.1">C6</text>
<text x="191.4" y="59.1">FB1</text>
<text x="261.4" y="55.2">GND</text>
<text x="276.6" y="57.8">INA</text>
<text x="276.6" y="55.2">COM</text>
<text x="284.8" y="57.8">OUTA</text>
<text x="286.1" y="55.2">VCC</text>
<text x="304.6" y="55.2">GND</text>
<text x="319.8" y="55.2">S2</text>
<text x="319.8" y="57.8">G2</text>
<text x="326.9" y="57.8">D2</text>
<text x="326.9" y="55.2">D2</text>
<text x="341.1" y="59.4">+</text>
<text x="350.6" y="57.8">M1</text>
<text x="351.5" y="59.4">-</text>
<text x="366.8" y="57.8">D2</text>
<text x="366.8" y="55.2">D2</text>
<text x="373.8" y="57.8">G2</text>
<text x="374" y="55.2">S2</text>
<text x="387.4" y="55.2">GND</text>
<text x="67.1" y="60.3">PA7/SPI1_MOSI(RTOP)/ADC12_IN7/TIM3_CH2(RTOP)/TIM1_CH1N</text>
<text x="67.1" y="62.9">PA8/USART1_CK/TIM1_CH1(RTOP)/MCO</text>
<text x="67.1" y="65.4">PA9/USART1_TX(RTOP)/TIM1_CH2(RTOP)</text>
<text x="151.5" y="60.3">VDDA</text>
<text x="151.6" y="62.9">VSSA</text>
<text x="170.8" y="62.9">GND</text>
<text x="179.7" y="64.1">VCC</text>
<text x="186" y="62.9">600@100M</text>
<text x="198.1" y="60.3">VCC</text>
<text x="276.6" y="60.3">NC</text>
<text x="276.6" y="64.1">IRS4427S</text>
<text x="287.3" y="60.3">NC</text>
<text x="302.1" y="65.5">C17</text>
<text x="319.8" y="60.3">S1</text>
<text x="319.8" y="62.9">G1</text>
<text x="326.9" y="62.9">D1</text>
<text x="326.9" y="60.3">D1</text>
<text x="350.6" y="64.1">Motor</text>
<text x="366.8" y="62.9">D1</text>
<text x="366.8" y="60.3">D1</text>
<text x="373.8" y="62.9">G1</text>
<text x="374" y="60.3">S1</text>
<text x="390.6" y="65.5">C18</text>
<text x="67.1" y="67.9">PA10/USART1_RX(RTOP)/TIM1_CH3(RTOP)</text>
<text x="67.1" y="70.5">PA11/USART1_CTS/CANRX(RTOP)/USBDM/TIM1_CH4(RTOP)</text>
<text x="150.8" y="70.5">VDD_1</text>
<text x="192.4" y="66.7">VCC</text>
<text x="205.1" y="69.2">VCC</text>
<text x="301.6" y="67.8">10uf</text>
<text x="327.8" y="66.7">U5</text>
<text x="365.9" y="66.7">U6</text>
<text x="390.7" y="67.8">10uf</text>
<text x="67.1" y="73">PA12/USART1_RTS/CANTX(RTOP)/USBDP/TIM1_ETR(RTOP)</text>
<text x="67.1" y="75.6">PA13/JTMS/SWDIO</text>
<text x="150.8" y="73">VDD_2</text>
<text x="150.8" y="75.6">VDD_3</text>
<text x="306.6" y="76.8">GND</text>
<text x="385.4" y="76.8">GND</text>
<text x="67.1" y="78.1">PA14/JTCK/SWCLK</text>
<text x="67.1" y="80.6">PA15/JTDI/TIM2_CH1_ETR/SPI1_NSS</text>
<text x="151" y="83.2">VSS_1</text>
<text x="184.7" y="80.7">C3</text>
<text x="185.1" y="83.1">100nf</text>
<text x="197.4" y="80.7">C7</text>
<text x="197.8" y="83.1">100nf</text>
<text x="210.1" y="80.7">C9</text>
<text x="210.5" y="83.1">100nf</text>
<text x="67.1" y="88.3">PB0/ADC12_IN8/TIM3_CH3(RTOP)/TIM1_CH2N</text>
<text x="151" y="85.7">VSS_2</text>
<text x="151" y="88.3">VSS_3</text>
<text x="173.3" y="85.7">GND</text>
<text x="67.1" y="90.8">PB1/ADC12_IN9/TIM3_CH4(RTOP)/TIM1_CH3N</text>
<text x="67.1" y="93.3">PB2/BOOT1</text>
<text x="67.1" y="95.9">PB3/JTDO/TIM2_CH2/TRACESWO/SPI1_SCK</text>
<text x="139.9" y="95.9">PC13/TAMPER-RTC</text>
<text x="179.6" y="92.1">GND</text>
<text x="192.3" y="92.1">GND</text>
<text x="205" y="92.1">GND</text>
<text x="67.1" y="98.4">PB4/JNTRST/TIM3_CH1/SPI1_MISO</text>
<text x="67.1" y="101">PB5/I2C1_SMBAI/TIM3_CH2/SPI1_MOSI</text>
<text x="141" y="101">PC15/OSC32_OUT</text>
<text x="143" y="98.4">PC14/OSC32_IN</text>
<text x="180.1" y="99.7">20pf</text>
<text x="194.9" y="101">GND</text>
<text x="200.1" y="97.2">VCC</text>
<text x="67.1" y="103.5">PB6/I2C1_SCL(RTOP)/TIM4_CH1(RTOP)/USART1_TX</text>
<text x="67.1" y="106">PB7/I2C1_SDA(RTOP)/TIM4_CH2(RTOP)/USART1_RX</text>
<text x="174.2" y="106">Y1</text>
<text x="181.7" y="102.2">C4</text>
<text x="182.4" y="106">8Mhz/18pf</text>
<text x="204.1" y="106.2">4.7k</text>
<text x="67.1" y="113.7">PB10/I2C2_SCL/USART3_TX(RTOP)/TIM2_CH3</text>
<text x="67.1" y="108.6">PB8/TIM4_CH3(RTOP)/I2C1_SCL/CANRX</text>
<text x="67.1" y="111.1">PB9/TIM4_CH4(RTOP)/I2C1_SDA/CANTX</text>
<text x="144" y="111.1">OSC_OUT/PD1</text>
<text x="145.9" y="108.6">OSC_IN/PD0</text>
<text x="151.6" y="113.7">NRST</text>
<text x="170" y="111.1">390</text>
<text x="170.3" y="108.6">R6</text>
<text x="180.1" y="112.4">20pf</text>
<text x="181.7" y="109.9">C5</text>
<text x="194.9" y="111.1">GND</text>
<text x="203.9" y="108.5">R3</text>
<text x="367.3" y="113.7">5k</text>
<text x="372.8" y="109.9">VCC</text>
<text x="378.7" y="112.4">100nf</text>
<text x="67.1" y="116.2">PB11/I2C2_SDA/USART3_RX(RTOP)/TIM2_CH4</text>
<text x="67.1" y="118.7">PB12/SPI2_NSS/I2C2_SMBAl/USART3_CK(RTOP)/TIM1_BKIN(RTOP)</text>
<text x="150.4" y="116.2">BOOT0</text>
<text x="169.7" y="116.2">4.7k</text>
<text x="170.3" y="118.7">R2</text>
<text x="180.4" y="116.2">GND</text>
<text x="205" y="118.8">C8</text>
<text x="289.7" y="116.2">R4</text>
<text x="289.8" y="118.7">1k</text>
<text x="355.4" y="116.2">GND</text>
<text x="369.7" y="118.7">RV1</text>
<text x="389.9" y="116.2">GND</text>
<text x="67.1" y="121.3">PB13/SPI2_SCK/USART3_CTS(RTOP)/TIM1_CH1N(RTOP)</text>
<text x="67.1" y="123.8">PB14/SPI2_MISO/USART3_RTS(RTOP)/TIM1_CH2N(RTOP)</text>
<text x="205.4" y="121.2">100nf</text>
<text x="247" y="122.6">Signal/Power</text>
<text x="256.6" y="120">K2</text>
<text x="277.4" y="123.8">GND</text>
<text x="286.9" y="125.2">D2</text>
<text x="346.5" y="125.1">GND</text>
<text x="379.4" y="120">C16</text>
<text x="67.1" y="126.4">PB15/SPI2_MOSI/TIM1_CH3N(RTOP)</text>
<text x="155.1" y="130.2">U1</text>
<text x="200" y="130.2">GND</text>
<text x="287.7" y="127.5">PESD5Z5.0.115</text>
<text x="370.5" y="130.3">100</text>
<text x="95.1" y="137.8">GND</text>
<text x="282.5" y="137.8">GND</text>
<text x="349.1" y="137.8">GND</text>
<text x="370.3" y="132.6">R7</text>
<text x="127.9" y="143">K1</text>
<text x="355.8" y="141.6">100nf</text>
<text x="361.6" y="141.6">C15</text>
<text x="127.7" y="145.3">SWD</text>
<text x="99.6" y="179.7">GND</text>
<text x="258.4" y="178.4">GND</text>
<text x="269.8" y="178.4">GND</text>
<text x="364.6" y="178.4">R5</text>
<text x="374.8" y="178.4">D5</text>
<text x="364.3" y="183.5">270</text>
<text x="374.2" y="183.5">LED</text>
<text x="385.4" y="181">GND</text>
<text x="104.7" y="191">C1</text>
<text x="105" y="188.7">100nf</text>
<text x="240.2" y="188.6">U3</text>
<text x="263.6" y="189.8">C11</text>
<text x="263.7" y="187.5">10uf</text>
<text x="275" y="189.8">C13</text>
<text x="275.1" y="187.5">10uf</text>
<text x="113.9" y="192.4">TPD2E001DZDR</text>
<text x="115.3" y="196.2">VCC</text>
<text x="122.1" y="196.2">GND</text>
<text x="139.7" y="196.2">GND</text>
<text x="222.8" y="192.4">GND</text>
<text x="223.6" y="194.9">VCC</text>
<text x="241" y="192.4">GND</text>
<text x="241" y="194.9">OUT OUT</text>
<text x="241" y="197.5">IN</text>
<text x="276.9" y="194.9">VCC</text>
<text x="79.2" y="198.8">USB_B_Micro</text>
<text x="83" y="202.6">VBUS</text>
<text x="114.4" y="203.8">U2</text>
<text x="115.3" y="200">IO2</text>
<text x="123.1" y="200">IO1</text>
<text x="141.8" y="200">1.5k</text>
<text x="142.4" y="202.6">R8</text>
<text x="152.4" y="200">VCC</text>
<text x="217.1" y="202.7">C10</text>
<text x="239.7" y="201.3">AMS1117-3.3</text>
<text x="263.6" y="200.1">C12</text>
<text x="263.7" y="202.4">10uf</text>
<text x="275" y="200.1">C14</text>
<text x="275.2" y="202.4">100nf</text>
<text x="85.6" y="207.6">D+</text>
<text x="217.7" y="205">1uf</text>
<text x="81.9" y="213.6" transform="rotate(-90 81.9 213.6)">Shield</text>
<text x="84.5" y="213.6" transform="rotate(-90 84.5 213.6)">GND</text>
<text x="86.1" y="212.7">ID</text>
<text x="221.6" y="214">GND</text>
<text x="258.4" y="211.5">GND</text>
<text x="269.8" y="211.5">GND</text>
<text x="86.6" y="216.5">J1</text>
<text x="81.9" y="224.2">GND</text>
</g>
<text font-size="1.4" fill="#0000c2" x="260.3" y="129.3">2S LiPo, 6-8.4v</text>
</svg>
